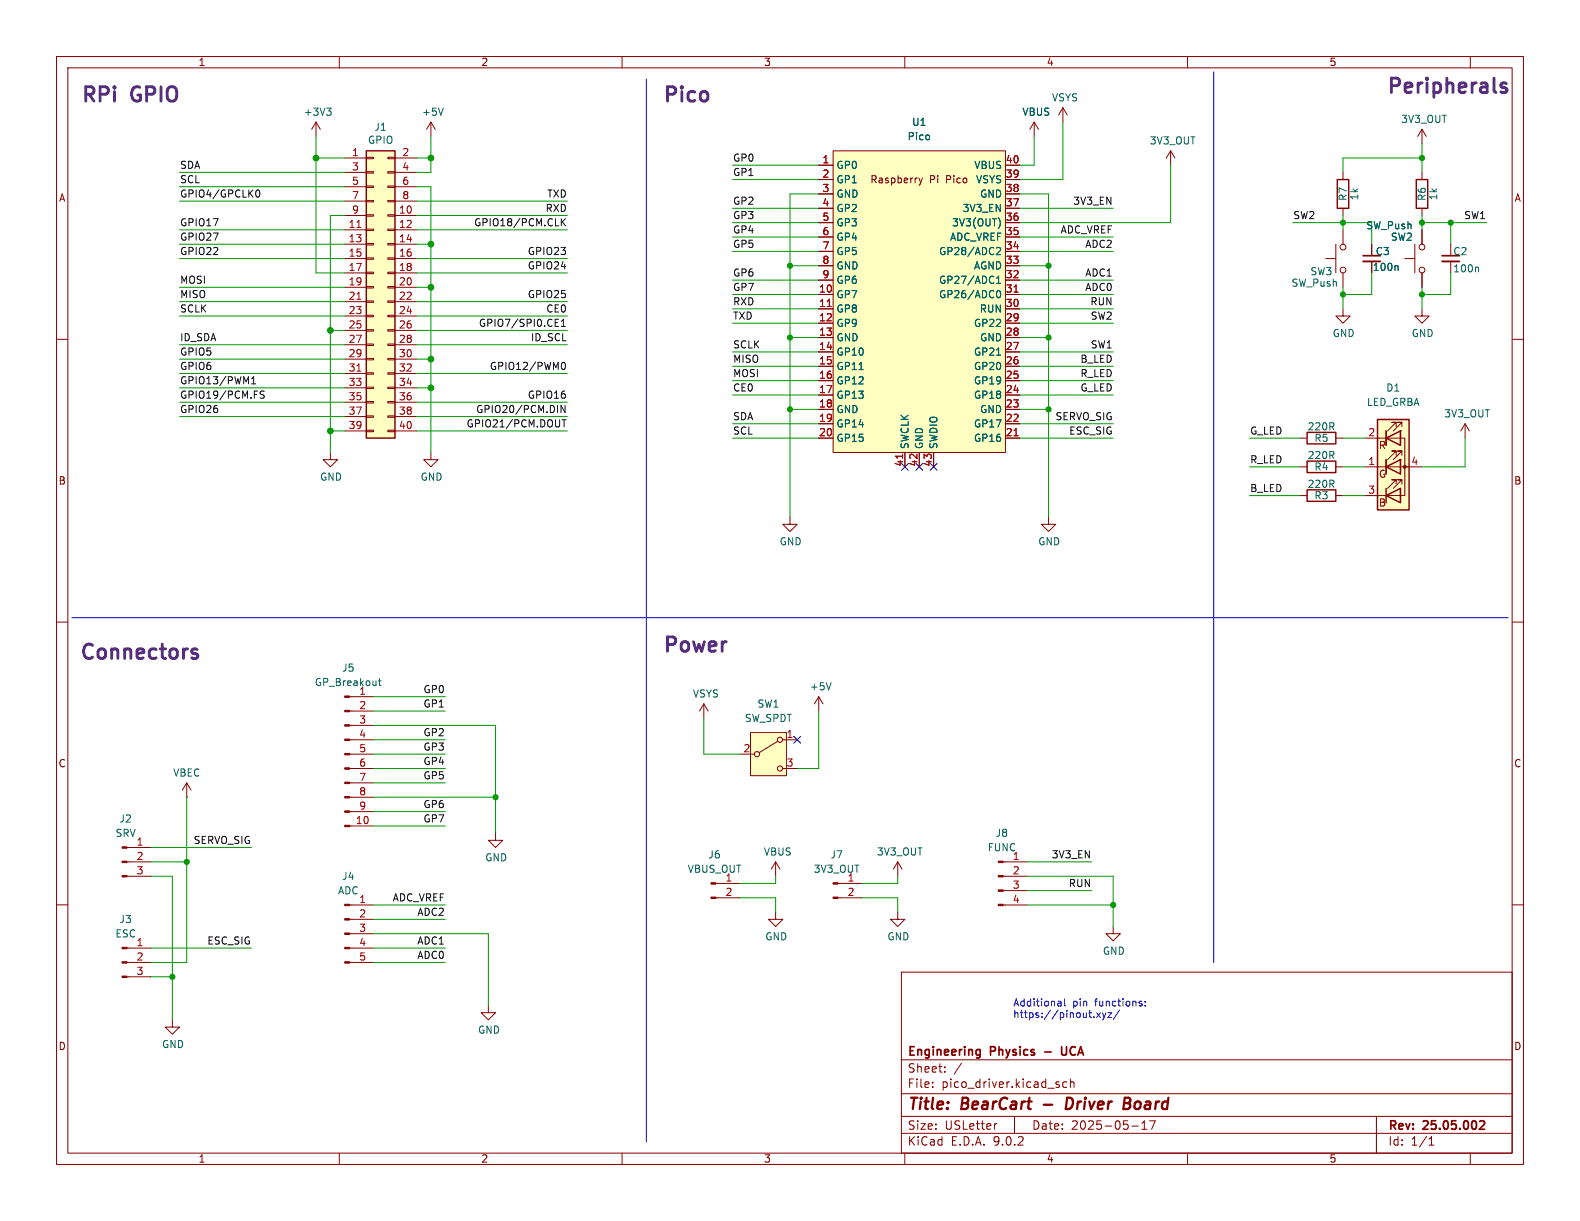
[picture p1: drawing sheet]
<svg xmlns="http://www.w3.org/2000/svg" width="279mm" height="216mm" viewBox="0 0 279 216" stroke-linecap="round" stroke-linejoin="round" font-family="sans-serif">
<g fill="none" stroke="#840000" stroke-width=".18">
<path d="M10 10h259.4v195.9h-259.4zM12 12h255.4v191.9h-255.4zM60 10v2M110 10v2M160 10v2M210 10v2M260 10v2M237.5 30.5v1.3M237.5 36.8v1.3M237.5 54.6v1.3h1.3l-1.3 1.3-1.3-1.3h1.3M242.6 43.2v2M242.6 46.2v2.1"/>
<path d="M248.4 45.7h1.8M250.2 43.2v5.1M251.5 54.6v1.3h1.2l-1.2 1.3-1.3-1.3h1.3M251.5 40.6v2.6M251.5 48.3v2.5M10 60h2M259.1 74.9l-.8 1.3M259.1 74.9l.7 1.3M259.1 74.9v2.6M267.4 60h2M229.9 87.6h1.2M236.2 87.6h1.3"/>
<path d="M10 110h2M267.4 110h2M22.5 149.9h4.2M22.5 152.4h4.2M22.5 154.9h4.2M126.6 156.2h4.2M126.6 158.8h4.2M137.2 152.4l-.8 1.3M137.2 152.4l.7 1.3M137.2 152.4v2.5M148.2 156.2h4.2M148.2 158.8h4.2"/>
<path d="M158.7 152.4l-.7 1.3M158.7 152.4l.8 1.3M158.7 152.4v2.5M177.4 152.4h4.2M177.4 154.9h4.2M177.4 157.5h4.2M10 160h2M22.5 167.6h4.2M22.5 170.2h4.2M22.5 172.7h4.2M61.8 167.6h4.2M61.8 170.2h4.2"/>
<path d="M61.8 160h4.2M61.8 162.6h4.2M61.8 165.1h4.2M137.2 161.3v1.3h1.2l-1.2 1.2-1.3-1.2h1.3M158.7 161.3v1.3h1.3l-1.3 1.2-1.2-1.2h1.2M159.4 171.9h108v32h-108zM177.4 160h4.2M267.4 160h2M30.5 180.3v1.3h1.2l-1.2 1.3-1.3-1.3h1.3M159.4 197.4h108M159.4 193.4h108M159.4 187.4h108"/>
<path d="M164.9 192.1v.2M164.9 191.4v.1M167.1 189.4v.2M167.1 188.7v.1M170 188l-1.3 1.9M176.3 198.7l-.3 .1M179.4 197.4v3M187.1 191.8l.3 .2-.3 .3M187.1 191.3l.2 .1M188.6 191.4l-.4-.1-.3 .3v.4l.2 .2h.5M189.3 191.4l.2-.1 .4 .1v.9M189.3 190.8v1.5"/>
<path d="M200.1 199.1h1.2M201.9 199.7h.9M201.9 198.6l.5-.4v1.5M203.3 198.2h1l-.7 1.5M243.4 197.4v6.5M60 203.9v2M110 203.9v2M159.4 200.4h108M160 203.9v2M210 203.9v2M252.7 202.5h.9M252.7 201.4l.4-.4v1.5"/>
<path d="M260 203.9v2"/>
<circle cx="251.5" cy="47.8" r=".51"/>
<circle cx="251.5" cy="43.7" r=".51"/>
</g>
<path d="M241 45.2h3.1M172.9 185.6h.4M173.3 185.6v1.2l-.3 .3M173.3 186.5l-.4 .1M187.7 185.1l.1 1.3 .2 .2 .5-.1M261.7 198.3l.5-.1 .3 .1v.3l-.9 1.1h.9" fill="none" stroke="#840000" stroke-width=".3"/>
<path d="M184.6 195.3h1.5M189.5 194.2l-.8-.1-.2 2h.4l.5-.3M198.8 195.1h.6M198.9 194.1h.7a.49 .49 0 0 1 .3 .5 .49 .49 0 0 1-.5 .5M199.4 195.1l.3 .1a.58 .58 0 0 1-.3 .9" fill="none" stroke="#840000" stroke-width=".4"/>
<g fill="#840000" stroke="#840000" stroke-width=".18">
<path d="M147.3 156.1h.9v.2h-.9z"/>
<path d="M147.3 158.6h.9v.3h-.9z"/>
<path d="M125.7 156.1h.9v.2h-.9z"/>
<path d="M125.7 158.6h.9v.3h-.9z"/>
<path d="M21.6 149.7h.9v.3h-.9z"/>
<path d="M21.6 152.3h.9v.2h-.9z"/>
<path d="M21.6 154.8h.9v.3h-.9z"/>
<path d="M21.6 167.5h.9v.3h-.9z"/>
<path d="M21.6 170.1h.9v.2h-.9z"/>
<path d="M21.6 172.6h.9v.2h-.9z"/>
<path d="M176.5 152.3h.9v.2h-.9z"/>
<path d="M176.5 154.8h.9v.3h-.9z"/>
<path d="M176.5 157.4h.9v.2h-.9z"/>
<path d="M176.5 159.9h.9v.2h-.9z"/>
<path d="M61 159.9h.8v.2h-.8z"/>
<path d="M61 162.4h.8v.3h-.8z"/>
<path d="M61 165h.8v.2h-.8z"/>
<path d="M61 167.5h.8v.3h-.8z"/>
<path d="M61 170.1h.8v.2h-.8z"/>
</g>
<path d="M241 46.2h3.1" fill="none" stroke="#840000" stroke-width=".33"/>
<path d="M247.1 47l.1 .2v.6" fill="none" stroke="#006464" stroke-width=".18"/>
<path d="M236.5 31.8h2v5h-2zM231.1 86.6h5.1v2h-5.1z" fill="none" stroke="#840000" stroke-width=".25"/>
<path d="M132.7 129.5h6.4v7.7h-6.4z" fill="#ffffc2"/>
<g fill="none" stroke="#840000" stroke-width=".18">
<path d="M251.5 30.5v1.3M251.5 36.8v1.3M61.8 133.4h4.2M61.8 130.8h4.2M61.8 135.9h4.2M61.8 123.2h4.2M61.8 125.7h4.2M61.8 128.3h4.2M61.8 138.4h4.2M124.5 124.5l-.8 1.2M124.5 124.5l.7 1.2M124.5 124.5v2.5"/>
<path d="M130.8 133.4h2.5M132.7 129.5h6.4v7.7h-6.4zM137.5 131.1l-3.3 2M138.4 130.8h2.6M138.4 135.9h2.6M144.8 123.2l-.8 1.3M144.8 123.2l.7 1.3M144.8 123.2v2.5M61.8 141h4.2M61.8 143.5h4.2M61.8 146.1h4.2"/>
<circle cx="133.9" cy="133.4" r=".46"/>
<circle cx="137.9" cy="130.8" r=".46"/>
<circle cx="137.9" cy="135.9" r=".46"/>
</g>
<path d="M67.1 120v1l.3 .2M66.9 120.4h.5M147 120.7l-.5 1.3" fill="none" stroke="#006464" stroke-width=".18"/>
<path d="M250.4 31.8h2.1v5h-2.1z" fill="none" stroke="#840000" stroke-width=".25"/>
<g fill="#840000" stroke="#840000" stroke-width=".18">
<path d="M61 123.1h.8v.2h-.8z"/>
<path d="M61 125.6h.8v.3h-.8z"/>
<path d="M61 128.1h.8v.3h-.8z"/>
<path d="M61 130.7h.8v.2h-.8z"/>
<path d="M61 133.2h.8v.3h-.8z"/>
<path d="M61 135.8h.8v.2h-.8z"/>
<path d="M61 138.3h.8v.3h-.8z"/>
<path d="M61 140.8h.8v.3h-.8z"/>
<path d="M61 143.4h.8v.2h-.8z"/>
<path d="M61 145.9h.8v.3h-.8z"/>
</g>
<path d="M147.3 26.7h30.5v53.3h-30.5z" fill="#ffffc2"/>
<g fill="none" stroke="#840000" stroke-width=".18">
<path d="M55.9 21.6l-.8 1.3M55.9 21.6l.7 1.3M55.9 21.6v2.5M144.8 29.2h2.5M144.8 31.8h2.5M144.8 34.3h2.5M144.8 36.8h2.5M144.8 39.4h2.5M147.3 26.7h30.5v53.3h-30.5zM162.5 31.5l.3 .8M162.8 32.3l-.3 .5M163.1 31.5l-.3 .8"/>
<path d="M177.8 29.2h2.5M177.8 31.8h2.5M177.8 34.3h2.5M177.8 36.8h2.5M177.8 39.4h2.5M144.8 41.9h2.5M144.8 44.5h2.5M144.8 47h2.5M144.8 49.5h2.5M144.8 52.1h2.5M144.8 54.6h2.5M144.8 57.2h2.5"/>
<path d="M144.8 59.7h2.5M177.8 41.9h2.5M177.8 44.5h2.5M177.8 47h2.5M177.8 49.5h2.5M177.8 52.1h2.5M177.8 54.6h2.5M177.8 57.2h2.5M177.8 59.7h2.5M256.5 43.2v2M256.5 46.2v2.1M144.8 62.2h2.5"/>
<path d="M144.8 64.8h2.5M144.8 67.3h2.5M144.8 69.9h2.5M144.8 72.4h2.5M144.8 74.9h2.5M144.8 77.5h2.5M177.8 62.2h2.5M177.8 64.8h2.5M177.8 67.3h2.5M177.8 69.9h2.5M177.8 72.4h2.5M177.8 74.9h2.5"/>
<path d="M177.8 77.5h2.5M58.4 80v1.3h1.3l-1.3 1.3-1.3-1.3h1.3M76.2 80v1.3h1.3l-1.3 1.3-1.3-1.3h1.3M160 80v2.6M162.6 80v2.6M165.1 80v2.6M33 138.4l-.7 1.3M33 138.4l.8 1.3M33 138.4v2.6M33 141h.1"/>
</g>
<path d="M146.3 54.2h.7M179.3 51.7h.7M179.3 77.1h.7M159.6 80.3v.7" fill="none" stroke="#a90000" stroke-width=".18"/>
<path d="M57.8 19.1h.7l-.4 .5M58.3 19.6l.2 .2v.3l-.2 .3M176.8 38.9l.1 .4-.1 .8M176.2 43.9l.5-.1 .2 .3-.7 .9h.7M176.2 51.9l.1-.4 .2-.1a.68 .68 0 0 1 .5 .6 .68 .68 0 0 1-.5 .6l-.2-.1-.1-.3M176.2 50.1h.7M176.2 49.2l.4-.4v1.3M261.3 47.2l.2 .2v.7M151.9 65.3h.7M176.2 62.8h.7" fill="none" stroke="#006464" stroke-width=".18"/>
<path d="M255 45.2h3.1" fill="none" stroke="#840000" stroke-width=".3"/>
<path d="M255 46.2h3.1" fill="none" stroke="#840000" stroke-width=".33"/>
<path d="M64.8 26.7h5v50.8h-5z" fill="#ffffc2"/>
<path d="M64.8 26.7h5v50.8h-5z" fill="none" stroke="#840000" stroke-width=".25"/>
<g fill="none" stroke="#840000" stroke-width=".18">
<path d="M188 19.1l-.8 1.2M188 19.1l.7 1.2M188 19.1v2.5M61 27.9h3.8M61 30.5h3.8M61 33h3.8M61 35.6h3.8M61 38.1h3.8M64.8 27.8h1.2v.3h-1.2zM64.8 30.4h1.2v.2h-1.2zM64.8 32.9h1.2v.2h-1.2zM64.8 35.4h1.2v.3h-1.2z"/>
<path d="M64.8 38h1.2v.2h-1.2zM68.6 27.8h1.2v.3h-1.2zM68.6 30.4h1.2v.2h-1.2zM68.6 32.9h1.2v.2h-1.2zM68.6 35.4h1.2v.3h-1.2zM68.6 38h1.2v.2h-1.2zM69.8 27.9h3.9M69.8 30.5h3.9M69.8 33h3.9M69.8 35.6h3.9M69.8 38.1h3.9M182.9 21.6l-.8 1.3"/>
<path d="M182.9 21.6l.7 1.3M182.9 21.6v2.5M207 26.7l-.8 1.2M207 26.7l.8 1.2M207 26.7v2.5M251.5 22.9l-.8 1.2M251.5 22.9l.7 1.2M251.5 22.9v2.5M61 40.6h3.8M61 43.2h3.8M61 45.7h3.8M61 48.3h3.8"/>
<path d="M61 50.8h3.8M61 53.3h3.8M61 55.9h3.8M61 58.4h3.8M64.8 40.5h1.2v.3h-1.2zM64.8 43.1h1.2v.2h-1.2zM64.8 45.6h1.2v.2h-1.2zM64.8 48.1h1.2v.3h-1.2zM64.8 50.7h1.2v.2h-1.2zM64.8 53.2h1.2v.3h-1.2zM64.8 55.8h1.2v.2h-1.2zM64.8 58.3h1.2v.2h-1.2z"/>
<path d="M68.6 40.5h1.2v.3h-1.2zM68.6 43.1h1.2v.2h-1.2zM68.6 45.6h1.2v.2h-1.2zM68.6 48.1h1.2v.3h-1.2zM68.6 50.7h1.2v.2h-1.2zM68.6 53.2h1.2v.3h-1.2zM68.6 55.8h1.2v.2h-1.2zM68.6 58.3h1.2v.2h-1.2zM69.8 40.6h3.9M69.8 43.2h3.9M69.8 45.7h3.9M69.8 48.3h3.9"/>
<path d="M69.8 50.8h3.9M69.8 53.3h3.9M69.8 55.9h3.9M69.8 58.4h3.9M234.4 45.7h1.8M236.2 43.2v5.1M237.5 40.6v2.6M237.5 48.3v2.5M61 61h3.8M61 63.5h3.8M61 66h3.8M61 68.6h3.8"/>
<path d="M61 71.1h3.8M61 73.7h3.8M61 76.2h3.8M64.8 60.8h1.2v.3h-1.2zM64.8 63.4h1.2v.2h-1.2zM64.8 65.9h1.2v.3h-1.2zM64.8 68.5h1.2v.2h-1.2zM64.8 71h1.2v.2h-1.2zM64.8 73.5h1.2v.3h-1.2zM64.8 76.1h1.2v.2h-1.2zM68.6 60.8h1.2v.3h-1.2zM68.6 63.4h1.2v.2h-1.2z"/>
<path d="M68.6 65.9h1.2v.3h-1.2zM68.6 68.5h1.2v.2h-1.2zM68.6 71h1.2v.2h-1.2zM68.6 73.5h1.2v.3h-1.2zM68.6 76.1h1.2v.2h-1.2zM69.8 61h3.9M69.8 63.5h3.9M69.8 66h3.9M69.8 68.6h3.9M69.8 71.1h3.9M69.8 73.7h3.9M69.8 76.2h3.9"/>
<path d="M139.7 91.4v1.3h1.3l-1.3 1.3-1.3-1.3h1.3M185.4 91.4v1.3h1.3l-1.3 1.3-1.3-1.3h1.3M87.6 147.3v1.3h1.3l-1.3 1.3-1.2-1.3h1.2M86.4 177.8v1.3h1.2l-1.2 1.2-1.3-1.2h1.3M196.8 163.8v1.3h1.3l-1.3 1.3-1.2-1.3h1.2"/>
<circle cx="237.5" cy="47.8" r=".51"/>
<circle cx="237.5" cy="43.7" r=".51"/>
</g>
<path d="M63.1 40.2h.7M63.1 52.9h.7M63.1 65.6h.7" fill="none" stroke="#a90000" stroke-width=".18"/>
<path d="M243.6 74.2h5.6v16h-5.6z" fill="#ffffc2"/>
<path d="M231.1 76.5h5.1v2h-5.1zM243.6 74.2h5.6v16h-5.6zM245.1 77.5l2.5-1.3v2.5zM245.1 76.2v2.5M231.1 81.5h5.1v2.1h-5.1zM245.1 82.6l2.5-1.3v2.5zM245.1 87.6l2.5-1.2v2.5zM245.1 81.3v2.5M245.1 86.4v2.5" fill="none" stroke="#840000" stroke-width=".25"/>
<g fill="none" stroke="#840000" stroke-width=".18">
<path d="M76.2 21.6l-.8 1.3M76.2 21.6l.8 1.3M76.2 21.6v2.5M144.8 29.2h2.5M144.8 31.8h2.5M144.8 34.3h2.5M144.8 36.8h2.5M144.8 39.4h2.5M177.8 29.2h2.5M177.8 31.8h2.5M177.8 34.3h2.5M177.8 36.8h2.5"/>
<path d="M177.8 39.4h2.5M144.8 41.9h2.5M144.8 44.5h2.5M144.8 47h2.5M144.8 49.5h2.5M144.8 52.1h2.5M144.8 54.6h2.5M144.8 57.2h2.5M144.8 59.7h2.5M177.8 41.9h2.5M177.8 44.5h2.5M177.8 47h2.5"/>
<path d="M177.8 49.5h2.5M177.8 52.1h2.5M177.8 54.6h2.5M177.8 57.2h2.5M177.8 59.7h2.5M242.6 43.2v2M242.6 46.2v2.1M251.5 40.6v2.6M251.5 48.3v2.5M144.8 77.5h2.5M144.8 62.2h2.5M144.8 64.8h2.5"/>
<path d="M144.8 67.3h2.5M144.8 69.9h2.5M144.8 72.4h2.5M144.8 74.9h2.5M177.8 77.5h2.5M177.8 62.2h2.5M177.8 64.8h2.5M177.8 67.3h2.5M177.8 69.9h2.5M177.8 72.4h2.5M177.8 74.9h2.5M229.9 77.5h1.2"/>
<path d="M236.2 77.5h1.3M241.3 77.5h7.1v10.1h-7.1M245.1 76.2v2.5M246.9 75.4v-.7h-.8h.8l-1.5 1.5M247.6 76.2h.1M247.6 76.2v2.5zM247.9 75.4v-.7h-.8h.8l-1.5 1.5M160 80v2.6M162.6 80v2.6M165.1 80v2.6M229.9 82.6h1.2M236.2 82.6h1.3"/>
<path d="M241.3 82.6h10.2M245.1 81.3v2.5M246.9 80.5v-.7h-.8h.8l-1.5 1.5M246.9 85.6v-.8h-.8h.8l-1.5 1.6M247.6 81.3h.1M247.6 81.3v2.5zM247.9 80.5v-.7h-.8h.8l-1.5 1.5M247.9 85.6v-.8h-.8h.8l-1.5 1.6"/>
</g>
<circle cx="248.4" cy="82.5" r=".25" fill="#840000" stroke="#840000" stroke-width=".18"/>
<path d="M78.4 19.1l-.4 1.3M176.8 38.9l.1 .4-.1 .8M176.2 43.9l.5-.1 .2 .3-.7 .9h.7M176.2 51.9l.1-.4 .2-.1a.68 .68 0 0 1 .5 .6 .68 .68 0 0 1-.5 .6l-.2-.1-.1-.3M176.2 50.1h.7M176.2 49.2l.4-.4v1.3M247.1 47l.1 .2v.6M151.9 65.3h.7M176.2 62.8h.7" fill="none" stroke="#006464" stroke-width=".18"/>
<g fill="none" stroke="#0f0f0f" stroke-width=".18">
<path d="M45.4 33.6h.1a.68 .68 0 0 1 .5 .6 .68 .68 0 0 1-.5 .7 .84 .84 0 0 1-.1-1.3zM99.3 38.7v1.2M99.4 39.2l.6 .7M100 38.7l-.7 .7M98.2 57.1h.4M98.2 57.7h.6M98.2 56.4h.6M99.3 57.7h.7M99.3 56.8l.3-.4v1.3M44.5 67.9h.7M44.5 67l.4-.4v1.3M46.7 69.2l-.5-.1-.1 .2v.3l.5 .3 .1 .3-.2 .2h-.5"/>
<path d="M99.4 74.2h.7M99.4 64.2l.2-.1a.68 .68 0 0 1 .4 .6 .68 .68 0 0 1-.4 .6l-.2-.1-.1-.3zM99.7 74.2v1.3M99.9 71.7v1.3l-.7-1.3v1.3"/>
</g>
<g fill="none" stroke="#0000c2" stroke-width=".18">
<path d="M114.3 14v187.9M214.6 12.7v157.5M12.7 109.2h254M187.2 177h.3l.1 .2v.7M187.6 177.8l-.4 .1M187.6 177.3l-.4 .1M188.2 176.6v1.1l.2 .2M193.4 179.8v.1M193.9 179.1l.7 .8M194.6 179.1l-.7 .8M195 179.1l.3 .8M195.3 179.9l-.3 .4"/>
<path d="M195.6 179.1l-.3 .8M195.9 179.1h.7l-.7 .8h.7M198 178.6l-1.1 1.6M201.6 177l.3 .1M201.6 177.5h.3l.1 .2-.2 .2h-.3M202.5 177.8v.1M202.5 177.1v.1"/>
</g>
<g fill="none" stroke="#009600" stroke-width=".18">
<path d="M31.7 35.6h29.3M31.7 30.5h29.3M31.7 33h29.3M55.9 24.1v24.2h5.1M55.9 27.9h5.1M61 38.1h-2.6v41.9M73.7 33h2.5v47M73.7 38.1h26.6M73.7 27.9h2.5M73.7 35.6h26.6M76.2 24.1v6.4h-2.5M129.5 39.4h15.3"/>
<path d="M129.5 31.8h15.3M129.5 36.8h15.3M129.5 29.2h15.3M144.8 34.3h-5.1v57.1M180.3 34.3h5.1v57.1M180.3 36.8h16.5M182.9 24.1v5.1h-2.6M188 21.6v10.2h-7.7M207 29.2v10.2h-26.7M228.6 39.4h14v3.8M237.5 38.1v2.5M251.5 27.9h-14v2.6"/>
<path d="M251.5 39.4h11.4M251.5 25.4v5.1M251.5 38.1v2.5M256.5 39.4v3.8M31.7 50.8h29.3M31.7 43.2h29.3M31.7 55.9h29.3M31.7 45.7h29.3M31.7 53.3h29.3M31.7 40.6h29.3M58.4 58.4h2.6M73.7 58.4h26.6"/>
<path d="M73.7 50.8h2.5M73.7 43.2h2.5M73.7 55.9h26.6M73.7 45.7h26.6M73.7 48.3h26.6M73.7 53.3h26.6M73.7 40.6h26.6M129.5 52.1h15.3M129.5 49.5h15.3M129.5 41.9h15.3M129.5 44.5h15.3M129.5 54.6h15.3"/>
<path d="M129.5 57.2h15.3M139.7 47h5.1M139.7 59.7h5.1M180.3 47h5.1M180.3 52.1h16.5M180.3 59.7h5.1M180.3 49.5h16.5M180.3 41.9h16.5M180.3 44.5h16.5M180.3 54.6h16.5M180.3 57.2h16.5M237.5 50.8v3.8"/>
<path d="M242.6 48.3v3.8h-5.1M251.5 50.8v3.8M256.5 48.3v3.8h-5M31.7 68.6h29.3M31.7 71.1h29.3M31.7 66h29.3M31.7 73.7h29.3M31.7 63.5h29.3M31.7 61h29.3M58.4 76.2h2.6M73.7 68.6h2.5M73.7 76.2h26.6"/>
<path d="M73.7 71.1h26.6M73.7 66h26.6M73.7 73.7h26.6M73.7 63.5h2.5M73.7 61h26.6M129.5 77.5h15.3M129.5 67.3h15.3M129.5 62.2h15.3M129.5 69.9h15.3M129.5 64.8h15.3M129.5 74.9h15.3M139.7 72.4h5.1"/>
<path d="M180.3 77.5h16.5M180.3 72.4h5.1M180.3 67.3h16.5M180.3 62.2h16.5M180.3 69.9h16.5M180.3 64.8h16.5M180.3 74.9h16.5M221 77.5h8.9M237.5 77.5h3.8M259.1 77.5v5.1h-7.6M221 82.6h8.9M221 87.6h8.9"/>
<path d="M237.5 82.6h3.8M237.5 87.6h3.8M66 123.2h12.7M66 138.4h12.7M66 128.3h21.6v19M66 135.9h12.7M66 133.4h12.7M66 130.8h12.7M66 125.7h12.7M124.5 127v6.4h6.3M144.8 125.7v10.2h-3.8M26.7 152.4h6.3"/>
<path d="M26.7 149.9h17.7M26.7 154.9h3.8v25.4M33 141v29.2h-6.3M66 143.5h12.7M66 146.1h12.7M66 141h21.6M130.8 158.8h6.4v2.5M137.2 154.9v1.3h-6.4M152.4 158.8h6.3v2.5M158.7 154.9v1.3h-6.3M181.6 152.4h11.4M181.6 154.9h15.2v8.9"/>
<path d="M181.6 157.5h11.4M26.7 172.7h3.8M26.7 167.6h17.7M66 167.6h12.7M66 170.2h12.7M66 162.6h12.7M66 165.1h20.4v12.7M66 160h12.7M181.6 160h15.2"/>
</g>
<path d="M159.4 81.9l1.2 1.3M160.6 81.9l-1.2 1.3M162 81.9l1.2 1.3M163.2 81.9l-1.2 1.3M164.5 81.9l1.2 1.3M165.7 81.9l-1.2 1.3M140.4 130.2l1.2 1.2M141.6 130.2l-1.2 1.2" fill="none" stroke="#000084" stroke-width=".18"/>
<g fill="none" stroke="#582c83" stroke-width=".51">
<path d="M16.5 15.6l-.4-.3h-.9v2.6M19 15.6l-.3-.3h-1v2.6M20.2 15.3l-.1 .2 .1 .1M20.2 15.3l.2 .2-.2 .1M20.2 15.3v.3M24.7 15.5a.92 .92 0 0 0-1.2 .2M27.3 15.6l-.4-.3h-1v2.6M28.5 15.3v2.6M29.7 15.7a.86 .86 0 0 1 1.4 0M119.4 15.6l-.4-.3h-1v2.6M120.6 15.3l-.1 .2 .1 .1M120.6 15.3l.1 .2-.1 .1"/>
<path d="M120.6 15.3v.3M247.4 14.1l-.4-.3h-1v2.6M252.3 13.8l-.1 .1 .1 .2M252.3 13.8l.2 .1-.2 .2M252.3 13.8v.3M255.8 13.8v2.6M264.2 13.8v2.2M265.4 15.1l.1 .3 .9 .2 .1 .3-.1 .3-.3 .2-.7-.2M266.4 14.8l-.6-.1-.4 .3M16.4 114.1a.87 .87 0 0 0-1.4 .2M28.7 113.9v2.2M34.6 115.6l.4 .3-.1 .4-.3 .1"/>
<path d="M34.6 114.7l.3 .2M119.4 112.9l-.4-.3h-1v2.6"/>
</g>
<path d="M146.3 54.2h.7M179.3 51.7h.7M179.3 77.1h.7M159.6 80.3v.7" fill="none" stroke="#a90000" stroke-width=".18"/>
<g fill="#009600" stroke="#009600" stroke-width=".18">
<circle cx="251.5" cy="39.4" r=".46"/>
<circle cx="251.5" cy="27.9" r=".46"/>
<circle cx="256.5" cy="39.4" r=".46"/>
<circle cx="237.5" cy="39.4" r=".46"/>
<circle cx="237.5" cy="52.1" r=".46"/>
<circle cx="196.8" cy="160" r=".46"/>
<circle cx="185.4" cy="47" r=".46"/>
<circle cx="185.4" cy="59.7" r=".46"/>
<circle cx="139.7" cy="59.7" r=".46"/>
<circle cx="139.7" cy="47" r=".46"/>
<circle cx="139.7" cy="72.4" r=".46"/>
<circle cx="185.4" cy="72.4" r=".46"/>
<circle cx="251.5" cy="52.1" r=".46"/>
<circle cx="58.4" cy="58.4" r=".51"/>
<circle cx="55.9" cy="27.9" r=".51"/>
<circle cx="33" cy="152.4" r=".46"/>
<circle cx="30.5" cy="172.7" r=".46"/>
<circle cx="58.4" cy="76.2" r=".51"/>
<circle cx="76.2" cy="68.6" r=".51"/>
<circle cx="76.2" cy="43.2" r=".51"/>
<circle cx="76.2" cy="63.5" r=".51"/>
<circle cx="76.2" cy="27.9" r=".51"/>
<circle cx="76.2" cy="50.8" r=".51"/>
<circle cx="87.6" cy="141" r=".46"/>
</g>
<g font-size="3.5" fill="#582c83">
<text x="245.1" y="17.8">Peripherals</text>
<text x="14.2" y="19.3">RPi</text>
<text x="23.5" y="19.3">GPIO</text>
<text x="117.1" y="19.3">Pico</text>
<text x="14" y="117.9">Connectors</text>
<text x="117.1" y="116.6">Power</text>
</g>
<g font-size="2.8" fill="#840000">
<text x="160.4" y="196.8">Title:</text>
<text x="170.1" y="196.8">BearCart</text>
<text x="190.1" y="196.8">Driver</text>
<text x="201.1" y="196.8">Board</text>
</g>
<g font-size="2.1" fill="#840000">
<text x="160.4" y="189.9">Sheet:</text>
<text x="160.4" y="187.1">Engineering</text>
<text x="175.2" y="187.1">Physics</text>
<text x="185.4" y="187.1">-</text>
<text x="189" y="187.1">UCA</text>
<text x="160.4" y="192.6">File:</text>
<text x="166.5" y="192.6">pico_driver.kicad_sch</text>
<text x="160.4" y="202.8">KiCad</text>
<text x="160.4" y="200">Size:</text>
<text x="167.1" y="200">USLetter</text>
<text x="168.1" y="202.8">E.D.A.</text>
<text x="175.7" y="202.8">9.0.2</text>
<text x="182.4" y="200">Date:</text>
<text x="189.4" y="200">2025-05-17</text>
<text x="245.4" y="200.2">Rev:</text>
<text x="245.4" y="202.8">Id:</text>
<text x="249.5" y="202.8">1/1</text>
<text x="251.8" y="200.2">25.05.002</text>
</g>
<g font-size="1.8" fill="#840000">
<text x="35" y="11.9">1</text>
<text x="85" y="11.9">2</text>
<text x="135" y="11.9">3</text>
<text x="185" y="11.9">4</text>
<text x="235" y="11.9">5</text>
<text x="10.3" y="35.9">A</text>
<text x="153.8" y="32.6">Raspberry</text>
<text x="164.4" y="32.6">Pi</text>
<text x="167.4" y="32.6">Pico</text>
<text x="267.7" y="35.9">A</text>
<text x="243.7" y="79.6">R</text>
<text x="10.3" y="85.9">B</text>
<text x="243.7" y="84.7">G</text>
<text x="243.7" y="89.8">B</text>
<text x="267.7" y="85.9">B</text>
<text x="10.3" y="135.9">C</text>
<text x="267.7" y="135.9">C</text>
<text x="10.3" y="185.9">D</text>
<text x="267.7" y="185.9">D</text>
<text x="35" y="205.8">1</text>
<text x="85" y="205.8">2</text>
<text x="135" y="205.8">3</text>
<text x="185" y="205.8">4</text>
<text x="235" y="205.8">5</text>
</g>
<g font-size="1.8" fill="#006464">
<text x="53.6" y="20.7">+3V3</text>
<text x="66.1" y="23.3">J1</text>
<text x="74.5" y="20.7">+5V</text>
<text x="161.2" y="22.5">U1</text>
<text x="180.7" y="20.7">VBUS</text>
<text x="185.9" y="18.1">VSYS</text>
<text x="247.7" y="21.9">3V3_OUT</text>
<text x="65" y="25.6">GPIO</text>
<text x="160.4" y="25">Pico</text>
<text x="203.2" y="25.7">3V3_OUT</text>
<text x="147.8" y="30.1">GP0</text>
<text x="147.8" y="32.6">GP1</text>
<text x="147.8" y="35.2">GND</text>
<text x="172.2" y="30.1">VBUS</text>
<text x="172.5" y="32.6">VSYS</text>
<text x="173.2" y="35.2">GND</text>
<text x="238.4" y="35.6" transform="rotate(-90 238.4 35.6)">R7</text>
<text x="240.4" y="35.5" transform="rotate(-90 240.4 35.5)">1k</text>
<text x="252.3" y="35.6" transform="rotate(-90 252.3 35.6)">R6</text>
<text x="254.4" y="35.5" transform="rotate(-90 254.4 35.5)">1k</text>
<text x="147.8" y="37.7">GP2</text>
<text x="147.8" y="40.2">GP3</text>
<text x="168.3" y="40.2">3V3(OUT)</text>
<text x="170.1" y="37.7">3V3_EN</text>
<text x="241.5" y="40.7">SW_Push</text>
<text x="147.8" y="42.8">GP4</text>
<text x="147.8" y="45.3">GP5</text>
<text x="147.8" y="47.9">GND</text>
<text x="166" y="45.3">GP28/ADC2</text>
<text x="167.9" y="42.8">ADC_VREF</text>
<text x="172.1" y="47.9">AGND</text>
<text x="243.2" y="45.3">C3</text>
<text x="245.9" y="42.8">SW2</text>
<text x="256.9" y="45.3">C2</text>
<text x="147.8" y="50.4">GP6</text>
<text x="147.8" y="52.9">GP7</text>
<text x="166" y="50.4">GP27/ADC1</text>
<text x="166" y="52.9">GP26/ADC0</text>
<text x="228.3" y="50.9">SW_Push</text>
<text x="231.6" y="48.9">SW3</text>
<text x="242.7" y="48.1">100n</text>
<text x="256.9" y="48.4">100n</text>
<text x="147.8" y="55.5">GP8</text>
<text x="147.8" y="58">GP9</text>
<text x="172.1" y="58">GP22</text>
<text x="173.2" y="55.5">RUN</text>
<text x="235.6" y="59.8">GND</text>
<text x="249.5" y="59.8">GND</text>
<text x="147.8" y="60.6">GND</text>
<text x="147.8" y="63.1">GP10</text>
<text x="147.8" y="65.6">GP11</text>
<text x="172.1" y="63.1">GP21</text>
<text x="172.1" y="65.6">GP20</text>
<text x="173.2" y="60.6">GND</text>
<text x="147.8" y="68.2">GP12</text>
<text x="147.8" y="70.7">GP13</text>
<text x="172.1" y="68.2">GP19</text>
<text x="172.1" y="70.7">GP18</text>
<text x="241.6" y="72">LED_GRBA</text>
<text x="245" y="69.4">D1</text>
<text x="147.8" y="73.3">GND</text>
<text x="147.8" y="75.8">GP14</text>
<text x="172.1" y="75.8">GP17</text>
<text x="173.2" y="73.3">GND</text>
<text x="231.1" y="76.3">220R</text>
<text x="255.3" y="74">3V3_OUT</text>
<text x="147.8" y="78.3">GP15</text>
<text x="160.9" y="79.5" transform="rotate(-90 160.9 79.5)">SWCLK</text>
<text x="163.4" y="79.5" transform="rotate(-90 163.4 79.5)">GND</text>
<text x="166" y="79.5" transform="rotate(-90 166 79.5)">SWDIO</text>
<text x="172.1" y="78.3">GP16</text>
<text x="231.1" y="81.4">220R</text>
<text x="232.3" y="78.3">R5</text>
<text x="232.3" y="83.4">R4</text>
<text x="56.5" y="85.2">GND</text>
<text x="74.3" y="85.2">GND</text>
<text x="231.1" y="86.5">220R</text>
<text x="232.3" y="88.5">R3</text>
<text x="137.8" y="96.6">GND</text>
<text x="183.5" y="96.6">GND</text>
<text x="60.4" y="119">J5</text>
<text x="55.6" y="121.5">GP_Breakout</text>
<text x="63.4" y="122.9">1</text>
<text x="122.4" y="123.5">VSYS</text>
<text x="133.9" y="125.3">SW1</text>
<text x="143.1" y="122.3">+5V</text>
<text x="131.6" y="127.9">SW_SPDT</text>
<text x="30.5" y="137.5">VBEC</text>
<text x="20.3" y="148.2">SRV</text>
<text x="21" y="145.6">J2</text>
<text x="176" y="148.2">J8</text>
<text x="60.4" y="155.8">J4</text>
<text x="85.7" y="152.5">GND</text>
<text x="121.5" y="154.5">VBUS_OUT</text>
<text x="125.2" y="152">J6</text>
<text x="128.2" y="156">1</text>
<text x="135" y="151.5">VBUS</text>
<text x="143.8" y="154.5">3V3_OUT</text>
<text x="146.8" y="152">J7</text>
<text x="149.8" y="156">1</text>
<text x="155" y="151.5">3V3_OUT</text>
<text x="174.6" y="150.7">FUNC</text>
<text x="179" y="152.1">1</text>
<text x="59.7" y="158.3">ADC</text>
<text x="63.4" y="159.8">1</text>
<text x="20.3" y="166">ESC</text>
<text x="21" y="163.4">J3</text>
<text x="24.1" y="167.4">1</text>
<text x="135.2" y="166.5">GND</text>
<text x="156.8" y="166.5">GND</text>
<text x="194.9" y="169">GND</text>
<text x="28.6" y="185.5">GND</text>
<text x="84.4" y="183">GND</text>
</g>
<g font-size="1.8" fill="#0f0f0f">
<text x="31.7" y="29.9">SDA</text>
<text x="129.5" y="28.7">GP0</text>
<text x="31.7" y="32.5">SCL</text>
<text x="31.7" y="35">GPIO4/GPCLK0</text>
<text x="96.7" y="35">TXD</text>
<text x="129.5" y="31.2">GP1</text>
<text x="31.7" y="40.1">GPIO17</text>
<text x="83.7" y="40.1">GPIO18/PCM.CLK</text>
<text x="96.4" y="37.6">RXD</text>
<text x="129.5" y="38.8">GP3</text>
<text x="129.5" y="36.3">GP2</text>
<text x="129.5" y="41.4">GP4</text>
<text x="187.5" y="41.4">ADC_VREF</text>
<text x="189.7" y="36.3">3V3_EN</text>
<text x="228.6" y="38.8">SW2</text>
<text x="258.8" y="38.8">SW1</text>
<text x="31.7" y="42.6">GPIO27</text>
<text x="31.7" y="45.2">GPIO22</text>
<text x="93.2" y="45.2">GPIO23</text>
<text x="93.2" y="47.7">GPIO24</text>
<text x="129.5" y="43.9">GP5</text>
<text x="191.8" y="43.9">ADC2</text>
<text x="31.7" y="52.8">MISO</text>
<text x="31.7" y="50.3">MOSI</text>
<text x="93.2" y="52.8">GPIO25</text>
<text x="129.5" y="51.5">GP7</text>
<text x="129.5" y="49">GP6</text>
<text x="191.8" y="51.5">ADC0</text>
<text x="191.8" y="49">ADC1</text>
<text x="31.7" y="55.3">SCLK</text>
<text x="84.6" y="57.9">GPIO7/SPI0.CE1</text>
<text x="96.5" y="55.3">CE0</text>
<text x="129.5" y="54.1">RXD</text>
<text x="129.5" y="56.6">TXD</text>
<text x="192.7" y="54.1">RUN</text>
<text x="192.8" y="56.6">SW2</text>
<text x="31.7" y="65.5">GPIO6</text>
<text x="31.7" y="60.4">ID_SDA</text>
<text x="31.7" y="63">GPIO5</text>
<text x="86.5" y="65.5">GPIO12/PWM0</text>
<text x="93.8" y="60.4">ID_SCL</text>
<text x="129.5" y="64.2">MISO</text>
<text x="129.5" y="61.7">SCLK</text>
<text x="191" y="64.2">B_LED</text>
<text x="192.8" y="61.7">SW1</text>
<text x="31.7" y="68">GPIO13/PWM1</text>
<text x="31.7" y="70.6">GPIO19/PCM.FS</text>
<text x="93.2" y="70.6">GPIO16</text>
<text x="129.5" y="69.3">CE0</text>
<text x="129.5" y="66.8">MOSI</text>
<text x="191" y="66.8">R_LED</text>
<text x="191" y="69.3">G_LED</text>
<text x="31.7" y="73.1">GPIO26</text>
<text x="82.4" y="75.7">GPIO21/PCM.DOUT</text>
<text x="84.1" y="73.1">GPIO20/PCM.DIN</text>
<text x="129.5" y="76.9">SCL</text>
<text x="129.5" y="74.4">SDA</text>
<text x="186.5" y="74.4">SERVO_SIG</text>
<text x="189" y="76.9">ESC_SIG</text>
<text x="221" y="76.9">G_LED</text>
<text x="221" y="82">R_LED</text>
<text x="221" y="87.1">B_LED</text>
<text x="74.8" y="122.7">GP0</text>
<text x="74.8" y="125.2">GP1</text>
<text x="74.8" y="130.3">GP2</text>
<text x="74.8" y="132.8">GP3</text>
<text x="74.8" y="137.9">GP5</text>
<text x="74.8" y="135.4">GP4</text>
<text x="74.8" y="143">GP6</text>
<text x="34.1" y="149.3">SERVO_SIG</text>
<text x="74.8" y="145.5">GP7</text>
<text x="185.9" y="151.9">3V3_EN</text>
<text x="69.3" y="159.5">ADC_VREF</text>
<text x="188.9" y="156.9">RUN</text>
<text x="36.6" y="167.1">ESC_SIG</text>
<text x="73.7" y="162">ADC2</text>
<text x="73.7" y="167.1">ADC1</text>
<text x="73.7" y="169.6">ADC0</text>
</g>
<g font-size="1.8" fill="#a90000">
<text x="62.2" y="27.7">1</text>
<text x="71" y="27.7">2</text>
<text x="145.3" y="29">1</text>
<text x="177.8" y="29">40</text>
<text x="62.2" y="30.2">3</text>
<text x="62.2" y="32.8">5</text>
<text x="62.2" y="35.3">7</text>
<text x="71" y="30.2">4</text>
<text x="71" y="32.8">6</text>
<text x="71" y="35.3">8</text>
<text x="145.3" y="31.5">2</text>
<text x="145.3" y="34">3</text>
<text x="177.8" y="31.5">39</text>
<text x="177.8" y="34">38</text>
<text x="61.6" y="40.4">11</text>
<text x="62.2" y="37.8">9</text>
<text x="70.4" y="37.8">10</text>
<text x="70.4" y="40.4">12</text>
<text x="145.3" y="36.6">4</text>
<text x="145.3" y="39.1">5</text>
<text x="145.3" y="41.7">6</text>
<text x="177.8" y="36.6">37</text>
<text x="177.8" y="39.1">36</text>
<text x="177.8" y="41.7">35</text>
<text x="61.6" y="42.9">13</text>
<text x="61.6" y="45.5">15</text>
<text x="70.4" y="42.9">14</text>
<text x="70.4" y="45.5">16</text>
<text x="145.3" y="44.2">7</text>
<text x="145.3" y="46.7">8</text>
<text x="177.8" y="44.2">34</text>
<text x="177.8" y="46.7">33</text>
<text x="61.6" y="48">17</text>
<text x="61.6" y="50.5">19</text>
<text x="61.6" y="53.1">21</text>
<text x="70.4" y="48">18</text>
<text x="70.4" y="50.5">20</text>
<text x="70.4" y="53.1">22</text>
<text x="144.7" y="51.8">10</text>
<text x="145.3" y="49.3">9</text>
<text x="177.8" y="49.3">32</text>
<text x="177.8" y="51.8">31</text>
<text x="61.6" y="55.6">23</text>
<text x="61.6" y="58.2">25</text>
<text x="70.4" y="55.6">24</text>
<text x="70.4" y="58.2">26</text>
<text x="144.7" y="54.4">11</text>
<text x="144.7" y="56.9">12</text>
<text x="144.7" y="59.4">13</text>
<text x="177.8" y="54.4">30</text>
<text x="177.8" y="56.9">29</text>
<text x="177.8" y="59.4">28</text>
<text x="61.6" y="60.7">27</text>
<text x="61.6" y="63.2">29</text>
<text x="61.6" y="65.8">31</text>
<text x="70.4" y="60.7">28</text>
<text x="70.4" y="63.2">30</text>
<text x="70.4" y="65.8">32</text>
<text x="144.7" y="62">14</text>
<text x="144.7" y="64.5">15</text>
<text x="177.8" y="62">27</text>
<text x="177.8" y="64.5">26</text>
<text x="61.6" y="68.3">33</text>
<text x="61.6" y="70.9">35</text>
<text x="70.4" y="68.3">34</text>
<text x="70.4" y="70.9">36</text>
<text x="144.7" y="67.1">16</text>
<text x="144.7" y="69.6">17</text>
<text x="177.8" y="67.1">25</text>
<text x="177.8" y="69.6">24</text>
<text x="61.6" y="73.4">37</text>
<text x="61.6" y="75.9">39</text>
<text x="70.4" y="73.4">38</text>
<text x="70.4" y="75.9">40</text>
<text x="144.7" y="72.1">18</text>
<text x="144.7" y="74.7">19</text>
<text x="144.7" y="77.2">20</text>
<text x="177.8" y="72.1">23</text>
<text x="177.8" y="74.7">22</text>
<text x="177.8" y="77.2">21</text>
<text x="241.9" y="77.2">2</text>
<text x="159.8" y="82.6" transform="rotate(-90 159.8 82.6)">41</text>
<text x="162.3" y="82.6" transform="rotate(-90 162.3 82.6)">42</text>
<text x="164.8" y="82.6" transform="rotate(-90 164.8 82.6)">43</text>
<text x="241.9" y="82.3">1</text>
<text x="249.5" y="82.3">4</text>
<text x="241.9" y="87.4">3</text>
<text x="63.4" y="125.5">2</text>
<text x="63.4" y="128">3</text>
<text x="63.4" y="130.6">4</text>
<text x="139" y="130.6">1</text>
<text x="63.4" y="133.1">5</text>
<text x="63.4" y="135.6">6</text>
<text x="131.4" y="133.1">2</text>
<text x="139" y="135.6">3</text>
<text x="63.4" y="138.2">7</text>
<text x="63.4" y="140.7">8</text>
<text x="63.4" y="143.3">9</text>
<text x="24.1" y="149.6">1</text>
<text x="62.8" y="145.8">10</text>
<text x="24.1" y="152.1">2</text>
<text x="24.1" y="154.7">3</text>
<text x="179" y="154.7">2</text>
<text x="128.2" y="158.5">2</text>
<text x="149.8" y="158.5">2</text>
<text x="179" y="157.2">3</text>
<text x="179" y="159.8">4</text>
<text x="63.4" y="162.3">2</text>
<text x="63.4" y="164.8">3</text>
<text x="63.4" y="167.4">4</text>
<text x="24.1" y="169.9">2</text>
<text x="24.1" y="172.5">3</text>
<text x="63.4" y="169.9">5</text>
</g>
<g font-size="1.8" fill="#0000c2">
<text x="179.1" y="178">Additional</text>
<text x="189.7" y="178">pin</text>
<text x="193.7" y="178">functions:</text>
<text x="179.1" y="180.1">https://pinout.xyz/</text>
</g>
</svg>
